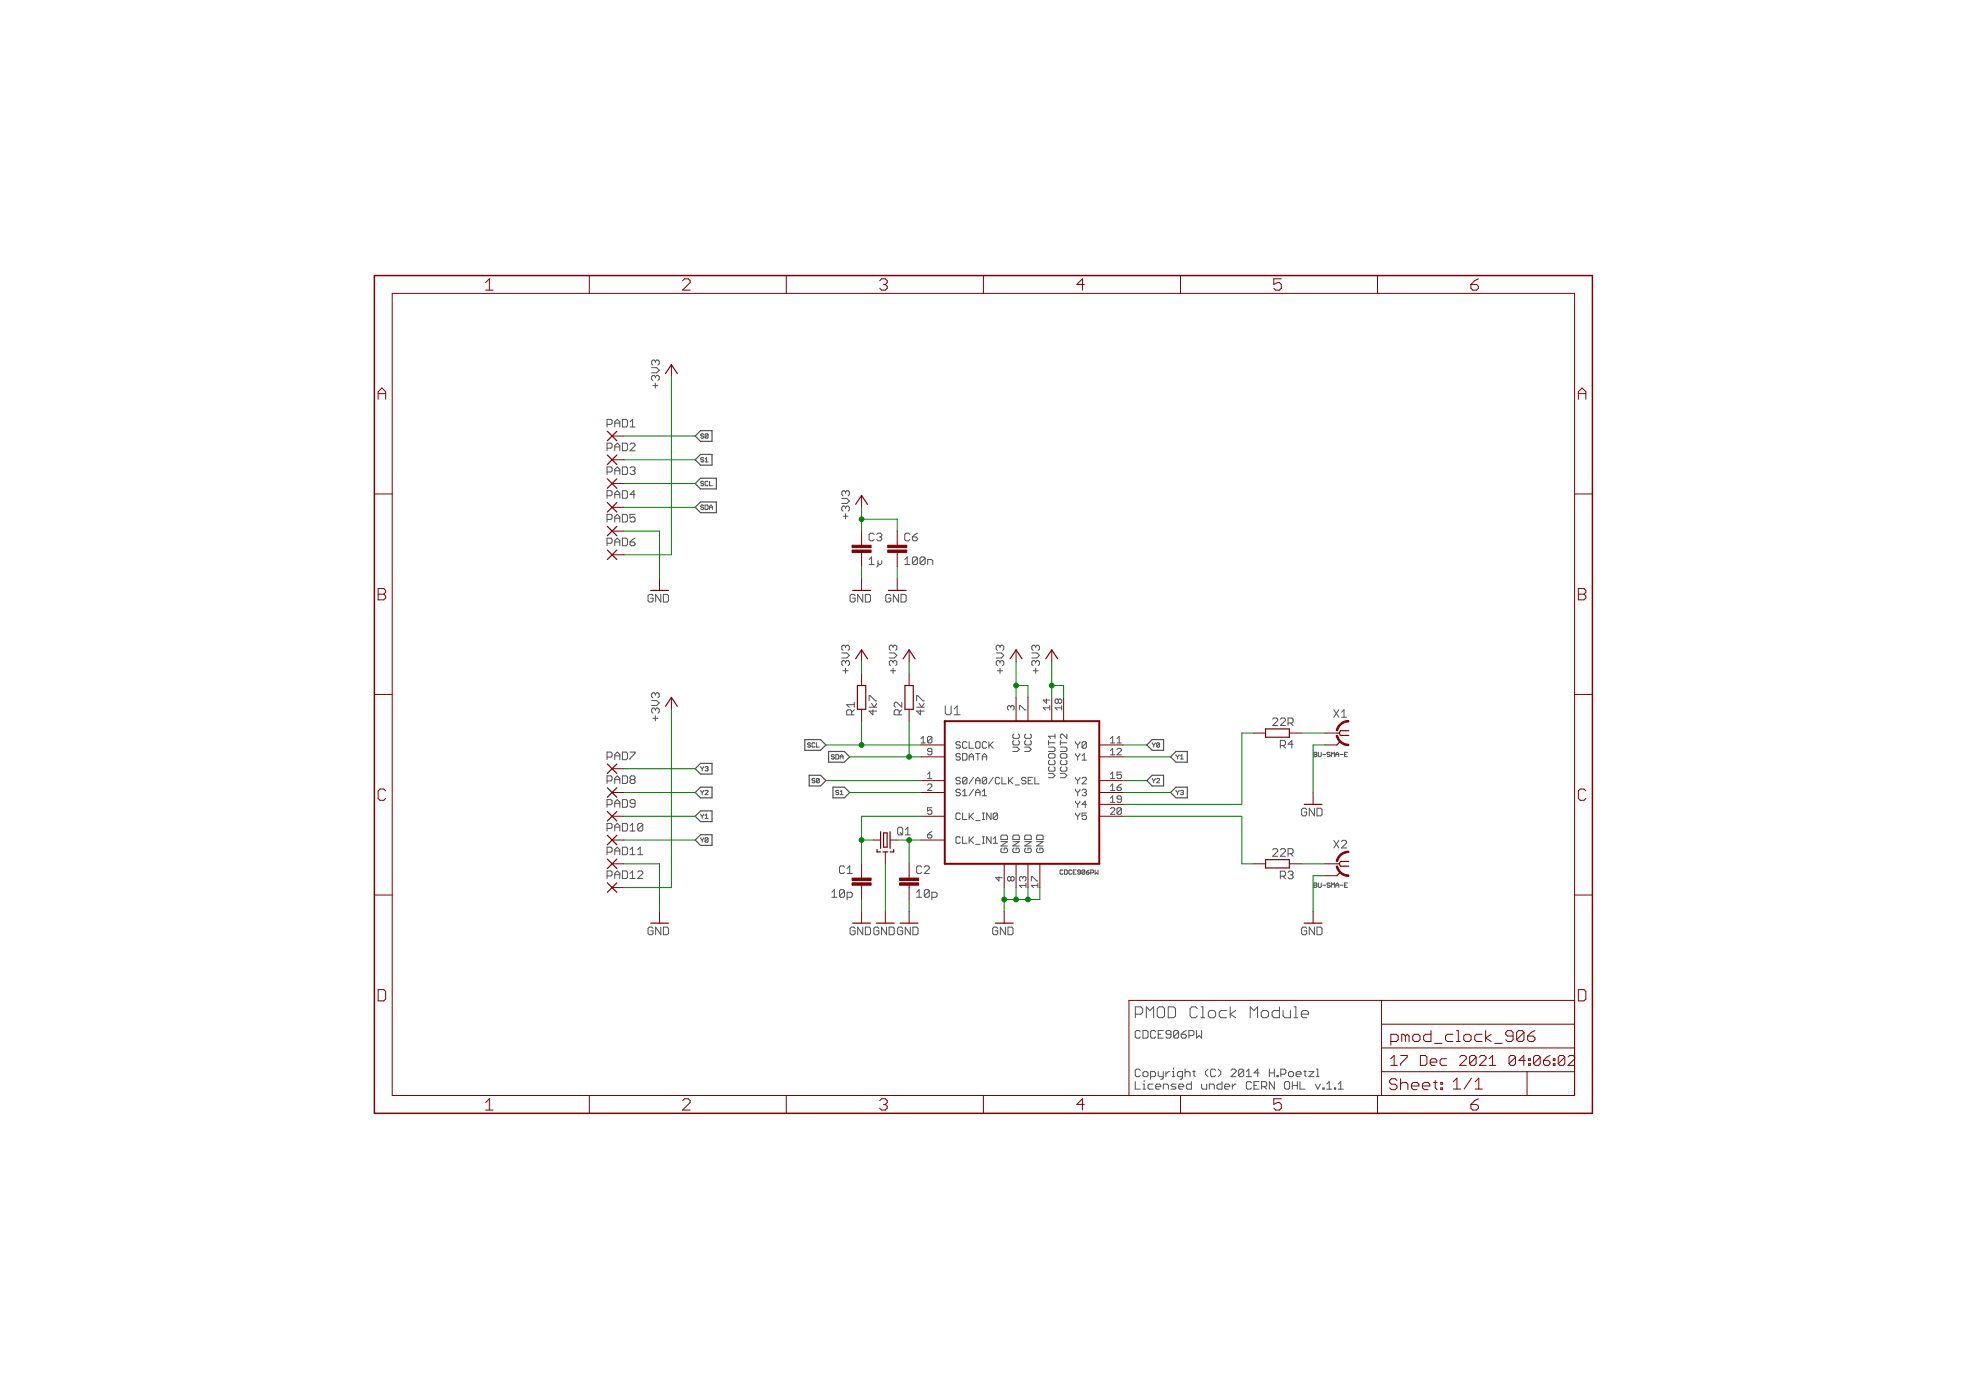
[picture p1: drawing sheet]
<svg xmlns="http://www.w3.org/2000/svg" width="420mm" height="297mm" viewBox="0 0 420 297" stroke-linecap="round" stroke-linejoin="round" font-family="sans-serif">
<g fill="none" stroke="#505050" stroke-width=".21">
<path d="M221.1 166.1v1.4h1M280.8 161.2h.5M281.3 160.8h-.5v.9h.5M280.8 189.2h.5M281.3 188.7h-.5v.9h.5M279.3 215.9l.4 .4v.4h-1.6M278.6 229h.6M278.9 228.7v1.1l.3 .3M279.7 229h1.1l-1.1 1.1M281.3 228.5h.3v1.6M283.5 231.7l.6-.6v1.6M283.5 232.7h1.1"/>
<path d="M285.2 232.5h.3v.2h-.3zM286 232.7h1.1M286 231.7l.5-.6v1.6"/>
</g>
<g fill="none" stroke="#505050" stroke-width=".25">
<path d="M149.7 97.1h2.5v2.3h-2.5l-1.1-1.1zM149.7 92h2.5v2.3h-2.5l-1.1-1.1zM148.6 108.4l1.1-1.1h3.4v2.3h-3.4zM149.7 102.2h3.4v2.3h-3.4l-1.1-1.2zM172 158.1h3.4l1.1 1.1-1.1 1.1h-3.4zM245.1 159.2l1.1-1.1h2.5v2.2h-2.5zM149.7 168.2h2.5v2.3h-2.5l-1.1-1.1zM149.7 163.1h2.5v2.3h-2.5l-1.1-1.1zM149.7 173.3h2.5v2.3h-2.5l-1.1-1.2zM149.7 178.4h2.5v2.3h-2.5l-1.1-1.2zM172.9 165.7h2.5l1.1 1.1-1.1 1.2h-2.5zM177.1 160.6h3.3l1.2 1.1-1.2 1.2h-3.3z"/>
<path d="M178 168.2h2.4l1.2 1.2-1.2 1.1h-2.4zM245.1 166.8l1.1-1.1h2.5v2.3h-2.5zM250.2 169.4l1.1-1.2h2.4v2.3h-2.4zM250.2 161.7l1.1-1.1h2.4v2.3h-2.4z"/>
</g>
<g fill="none" stroke="#800000" stroke-width=".25">
<path d="M142.2 79.8l1.3-1.9 1.3 1.9M129.8 92.2l2 2M129.8 97.2l2 2.1M131.8 92.2l-2 2M131.8 97.2l-2 2.1M129.8 102.3l2 2.1M129.8 107.4l2 2M129.8 112.5l2 2M129.8 117.5l2 2.1M131.8 102.3l-2 2.1M131.8 107.4l-2 2M131.8 112.5l-2 2"/>
<path d="M131.8 117.5l-2 2.1M182.9 107.8l1.2-1.9 1.3 1.9M142.2 150.9l1.3-1.9 1.3 1.9M182.9 140.8l1.2-1.9 1.3 1.9M183.2 146.5h1.8v5.1h-1.8zM193 140.8l1.3-1.9 1.3 1.9M193.4 146.5h1.8v5.1h-1.8zM215.9 140.8l1.2-1.9 1.3 1.9M223.5 140.8l1.3-1.9 1.2 1.9M270.5 155.8h5v1.7h-5zM286.5 158.4l-.8 .8M288.2 156.1h-1.7l-.3 .6 .3 .5h1.7"/>
<path d="M129.8 163.3l2 2M129.8 168.3l2 2.1M129.8 173.4l2 2.1M129.8 178.5l2 2M131.8 163.3l-2 2M131.8 168.3l-2 2.1M131.8 173.4l-2 2.1M131.8 178.5l-2 2M188.2 177.7v3.6M188.8 178h.8v3h-.8zM190.2 177.7v3.6M129.8 183.6l2 2"/>
<path d="M129.8 188.7l2 2M131.8 183.6l-2 2M131.8 188.7l-2 2M187.4 181.5v.6h.8M188.7 182.1h1M191 181.5v.6h-.8M270.5 183.7h5v1.8h-5zM286.5 186.4l-.8 .7M288.2 184.1h-1.7l-.3 .5 .3 .5h1.7"/>
</g>
<g fill="none" stroke="#800000" stroke-width=".21">
<path d="M125.9 58.9v3.8M168 58.9v3.8M210.2 58.9v3.8M252.3 58.9v3.8M294.4 58.9v3.8M83.8 62.7h252.7v171.4h-252.7zM143.5 77.9v2.6M130.8 93.2h2.5M130.8 98.3h2.5M80 105.6h3.8M130.8 103.3h2.5M130.8 108.4h2.5"/>
<path d="M130.8 113.5h2.5M130.8 118.6h2.5M184.1 105.9v2.5M184.1 113.5v3M184.1 118v3.1M191.7 113.5v3M191.7 118v3.1M336.5 105.6h3.8M140.9 123.6v2.6M184.1 123.6v2.6M184.1 138.9v2.5M191.7 123.6v2.6"/>
<path d="M194.3 138.9v2.5M217.1 138.9v2.5M224.8 138.9v2.5M80 148.4h3.8M143.5 149v2.6M184.1 144v2.5M184.1 151.6v2.5M194.3 144v2.5M194.3 151.6v2.5M196.8 159.2h5.1M217.1 149v5.1M219.7 149v5.1"/>
<path d="M224.8 149v5.1M227.3 149v5.1M234.9 159.2h5.1M267.9 156.7h2.6M275.5 156.7h2.6M283.2 156.7h3M283.2 159.2h2.5M336.5 148.4h3.8M130.8 164.3h2.5M130.8 169.4h2.5M130.8 174.4h2.5M130.8 179.5h2.5"/>
<path d="M186.7 179.5h1.5M190.2 179.5h1.5M196.8 169.4h5.1M196.8 174.4h5.1M196.8 179.5h5.1M196.8 166.8h5.1M196.8 161.7h5.1M234.9 169.4h5.1M234.9 174.4h5.1M234.9 166.8h5.1M234.9 161.7h5.1M234.9 171.9h5.1"/>
<path d="M280.6 169.4v2.5M80 191.3h3.8M130.8 184.6h2.5M130.8 189.7h2.5M140.9 194.8v2.5M184.1 184.6v3M184.1 189.2v3M184.1 194.8v2.5M189.2 182.1v2.5M189.2 194.8v2.5M194.3 184.6v3M194.3 189.2v3"/>
<path d="M194.3 194.8v2.5M214.6 184.6v5.1M214.6 194.8v2.5M217.1 184.6v5.1M219.7 184.6v5.1M222.2 184.6v5.1M267.9 184.6h2.6M275.5 184.6h2.6M280.6 194.8v2.5M283.2 184.6h3M283.2 187.1h2.5M336.5 191.3h3.8"/>
<path d="M295.2 213.8v20.3M295.2 218.9h41.3M336.5 213.8h-95.2v20.3M125.9 234.1v3.8M168 234.1v3.8M210.2 234.1v3.8M252.3 234.1v3.8M294.4 234.1v3.8M295.2 229h41.3M295.2 223.9h41.3M297.2 226.3l.7-.7v2.1M297.2 227.7h1.4"/>
<path d="M297.2 222.6h1.2l.4-.4v-.8l-.4-.4h-1.2v2.4M298.6 230.9l-.4-.4h-.8l-.4 .4v.4l.4 .4h.8l.4 .4v.4l-.4 .4h-.8l-.4-.4M299.3 230.5v2.4M299.3 231.7l.4-.4h.8l.4 .4v1.2M299.3 225.6h1.4v.3l-1.4 1.4v.4M300.4 221.4l-.4-.4h-.4v1.6M300.4 221.4v1.2M300.4 221.4l.4-.4 .3 .4v1.2M301.7 232.1h1.5v-.4l-.4-.4h-.8l-.3 .4v.8l.3 .4h.8M302.3 221h.8l.4 .4v.8l-.4 .4h-.8l-.4-.4v-.8zM303.6 225.6h1l.3 .3v1.4l-.3 .4h-1zM304 232.1h1.6v-.4l-.4-.4h-.8l-.4 .4v.8l.4 .4h.8"/>
<path d="M305.6 227h1.5v-.4l-.4-.3h-.7l-.4 .3v.7l.4 .4h.7M305.8 220.2v2.4h-1.1l-.5-.4v-.8l.5-.4h1.1M306.3 231.3h.8M306.6 223h1.6M306.7 230.9v1.6l.4 .4M307.9 231.3h.4v.4h-.4zM307.9 232.5h.4v.4h-.4zM309.2 226.3h-1.1l-.3 .3v.7l.3 .4h1.1M310.5 221h-1.2l-.4 .4v.8l.4 .4h1.2M310.6 231.2l.8-.8v2.3M310.6 232.7h1.5M311.3 222.6h.8"/>
<path d="M311.3 220.2h.4v2.4M312 225.9l.3-.3h.7l.4 .3v.4l-1.4 1.4h1.4M312.8 221.4l.4-.4h.8l.4 .4v.8l-.4 .4h-.8l-.4-.4zM314.5 230.4l-1.6 2.3M315.3 232.7h1.5M315.3 231.2l.7-.8v2.3M315.5 225.9v1.4l-.4 .4h-.7l-.3-.4M315.5 225.9l-.4-.3h-.7l-.3 .3v1.4M315.5 225.9l-1.4 1.4M316.2 225.9l.3-.3h.7l.4 .3v.4l-1.4 1.4h1.4M316.7 221h-1.1l-.4 .4v.8l.4 .4h1.1M317.5 220.2v2.4"/>
<path d="M318.3 227.7h1.4M318.3 226.3l.7-.7v2.1M318.7 221l-1.2 .8 1.2 .8M319.5 223h1.5M323.4 221.4h-1.2l-.4-.4v-.4l.4-.4h.8l.4 .4v1.6l-.4 .4h-.8l-.4-.4M323.9 225.9v1.4l-.4 .4h-.7l-.3-.4M323.9 225.9l-.4-.3h-.7l-.3 .3v1.4M323.9 225.9l-1.4 1.4M325.7 220.6v1.6l-.4 .4h-.8l-.4-.4M325.7 220.6l-.4-.4h-.8l-.4 .4v1.6M325.7 220.6l-1.6 1.6M326 226.6h-1.4l1-1v2.1"/>
<path d="M326.3 229v5.1M326.5 221.4h1.1l.4 .4v.4l-.4 .4h-.7l-.4-.4zM326.7 227.3h.3v.4h-.3zM326.7 226.3h.3v.3h-.3zM328 220.2l-.7 .4-.8 .8M329.2 225.9v1.4l-.4 .4h-.7l-.4-.4M329.2 225.9l-.4-.3h-.7l-.4 .3v1.4M329.2 225.9l-1.5 1.4M329.9 226.6h1l.4 .4v.3l-.4 .4h-.7l-.3-.4zM331.3 225.6l-.7 .3-.7 .7M332 227.3h.3v.4h-.3zM332 226.3h.3v.3h-.3z"/>
<path d="M334.4 225.9v1.4l-.3 .4h-.7l-.4-.4M334.4 225.9l-.3-.3h-.7l-.4 .3v1.4M334.4 225.9l-1.4 1.4M335.1 225.9l.4-.3h.7l.3 .3v.4l-1.4 1.4h1.4"/>
</g>
<g fill="#800000" stroke="#800000" stroke-width=".21">
<path d="M286.3 154.7a2.48 2.48 0 0 1 1.9-.7v.3a2.4 2.4 0 0 0-2.3 1.9l-.3-.1v-.2z" fill-rule="evenodd"/>
<path d="M285.6 157.2l.3-.1a2.4 2.4 0 0 0 2.3 1.9v.3a2.67 2.67 0 0 1-2.6-2.1z" fill-rule="evenodd"/>
<path d="M286.3 182.6l1.2-.6 .7-.1v.3a2.4 2.4 0 0 0-2.3 1.9l-.3-.1v-.2z" fill-rule="evenodd"/>
<path d="M285.6 185.1h.3a2.35 2.35 0 0 0 2.3 1.9v.3a2.67 2.67 0 0 1-2.6-2.2z" fill-rule="evenodd"/>
</g>
<g fill="#800000" stroke="#800000" stroke-width=".21">
<path d="M182.1 188.7h4.1v.5h-4.1z"/>
<path d="M182.1 187.6h4.1v.6h-4.1z"/>
<path d="M192.3 188.7h4v.5h-4z"/>
<path d="M192.3 187.6h4v.6h-4z"/>
<path d="M182.1 117.5h4.1v.5h-4.1z"/>
<path d="M182.1 116.5h4.1v.5h-4.1z"/>
<path d="M189.7 117.5h4.1v.5h-4.1z"/>
<path d="M189.7 116.5h4.1v.5h-4.1z"/>
</g>
<path d="M201.9 154.1h33v30.5h-33z" fill="none" stroke="#800000" stroke-width=".42"/>
<path d="M80 58.9h260.3v179h-260.3z" fill="none" stroke="#800000" stroke-width=".32"/>
<g fill="none" stroke="#008000" stroke-width=".21">
<path d="M133.3 98.3h15.3M133.3 93.2h15.3M143.5 80.5v38.1h-10.2M133.3 113.5h7.6v10.1M133.3 103.3h15.3M133.3 108.4h15.3M184.1 108.4v5.1M184.1 111h7.6v2.5M184.1 121.1v2.5M191.7 121.1v2.5M143.5 151.6v38.1h-10.2M176.5 159.2h20.3"/>
<path d="M184.1 141.4v2.6M184.1 154.1v5.1M194.3 141.4v2.6M194.3 154.1v7.6M217.1 146.5h2.6v2.5M217.1 141.4v7.6M224.8 141.4v7.6M224.8 146.5h2.5v2.5M240 159.2h5.1M267.9 156.7h-2.5v15.2h-25.4M278.1 156.7h5.1M283.2 159.2h-2.6v10.2"/>
<path d="M133.3 174.4h15.3M133.3 179.5h15.3M133.3 169.4h15.3M133.3 164.3h15.3M176.5 166.8h20.3M181.6 169.4h15.2M181.6 161.7h15.2M184.1 179.5h2.6M196.8 174.4h-12.7v10.2M196.8 179.5h-2.5v5.1M240 174.4h25.4v10.2h2.5M240 169.4h10.2"/>
<path d="M240 166.8h5.1M240 161.7h10.2M133.3 184.6h7.6v10.2M184.1 192.2v2.6M189.2 184.6v10.2M194.3 192.2v2.6M214.6 189.7v5.1M217.1 189.7v2.5M219.7 189.7v2.5M222.2 189.7v2.5h-7.6M278.1 184.6h5.1M283.2 187.1h-2.6v7.7"/>
</g>
<g fill="#008000" stroke="#008000" stroke-width=".21">
<circle cx="224.8" cy="146.5" r=".51"/>
<circle cx="184.1" cy="111" r=".51"/>
<circle cx="217.1" cy="146.5" r=".51"/>
<circle cx="214.6" cy="192.2" r=".51"/>
<circle cx="217.1" cy="192.2" r=".51"/>
<circle cx="219.7" cy="192.2" r=".51"/>
<circle cx="184.1" cy="179.5" r=".51"/>
<circle cx="194.3" cy="179.5" r=".51"/>
<circle cx="184.1" cy="159.2" r=".51"/>
<circle cx="194.3" cy="161.7" r=".51"/>
</g>
<g font-size="3.7" fill="#800000">
<text x="103.7" y="62.1">1</text>
<text x="145.8" y="62.1">2</text>
<text x="187.9" y="62.1">3</text>
<text x="230.1" y="62.1">4</text>
<text x="272.2" y="62.1">5</text>
<text x="314.3" y="62.1">6</text>
<text x="80.7" y="85.4">A</text>
<text x="337.2" y="85.4">A</text>
<text x="80.7" y="128.3">B</text>
<text x="337.2" y="128.3">B</text>
<text x="80.6" y="171.1">C</text>
<text x="337.1" y="171.1">C</text>
<text x="80.5" y="214">D</text>
<text x="337" y="214">D</text>
<text x="103.7" y="237.3">1</text>
<text x="145.8" y="237.3">2</text>
<text x="187.9" y="237.3">3</text>
<text x="230.1" y="237.3">4</text>
<text x="272.2" y="237.3">5</text>
<text x="314.3" y="237.3">6</text>
</g>
<text font-size="3.6" fill="#505050" x="242.5" y="217.6">PMOD Clock Module</text>
<text font-size="2.9" fill="#505050" x="201.9" y="152.8">U1</text>
<g font-size="2.5" fill="#505050">
<text x="141" y="83" transform="rotate(-90 141 83)">+3V3</text>
<text x="129.7" y="91.3">PAD1</text>
<text x="129.7" y="96.4">PAD2</text>
<text x="129.7" y="101.5">PAD3</text>
<text x="129.7" y="106.6">PAD4</text>
<text x="129.7" y="111.6">PAD5</text>
<text x="181.6" y="110.9" transform="rotate(-90 181.6 110.9)">+3V3</text>
<text x="129.7" y="116.7">PAD6</text>
<text x="185.7" y="115.6">C3</text>
<text x="193.3" y="115.6">C6</text>
<text x="185.7" y="120.7">1µ</text>
<text x="193.3" y="120.7">100n</text>
<text x="181.6" y="144" transform="rotate(-90 181.6 144)">+3V3</text>
<text x="191.8" y="144" transform="rotate(-90 191.8 144)">+3V3</text>
<text x="214.6" y="144" transform="rotate(-90 214.6 144)">+3V3</text>
<text x="222.2" y="144" transform="rotate(-90 222.2 144)">+3V3</text>
<text x="141" y="154.1" transform="rotate(-90 141 154.1)">+3V3</text>
<text x="182.6" y="152.8" transform="rotate(-90 182.6 152.8)">R1</text>
<text x="187.4" y="152.8" transform="rotate(-90 187.4 152.8)">4k7</text>
<text x="192.8" y="152.8" transform="rotate(-90 192.8 152.8)">R2</text>
<text x="197.6" y="152.8" transform="rotate(-90 197.6 152.8)">4k7</text>
<text x="271.9" y="155.1">22R</text>
<text x="285" y="153.4">X1</text>
<text x="273.5" y="159.9">R4</text>
<text x="129.7" y="162.4">PAD7</text>
<text x="129.7" y="167.5">PAD8</text>
<text x="129.7" y="172.6">PAD9</text>
<text x="129.7" y="177.7">PAD10</text>
<text x="129.7" y="182.7">PAD11</text>
<text x="271.9" y="183.1">22R</text>
<text x="285" y="181.3">X2</text>
<text x="129.7" y="187.8">PAD12</text>
<text x="177.8" y="191.8">10p</text>
<text x="179.3" y="186.7">C1</text>
<text x="195.8" y="191.8">10p</text>
<text x="195.8" y="186.7">C2</text>
<text x="273.5" y="187.9">R3</text>
<text x="242.5" y="221.9">CDCE906PW</text>
<text x="242.5" y="230.2">Copyright (C) 2014 H.Poetzl</text>
<text x="242.5" y="232.8">Licensed under CERN OHL v.1.1</text>
</g>
<g font-size="2.5" fill="#800000">
<text x="138.4" y="128.7">GND</text>
<text x="181.6" y="128.7">GND</text>
<text x="189.2" y="128.7">GND</text>
<text x="278.1" y="174.4">GND</text>
<text x="138.4" y="199.8">GND</text>
<text x="181.6" y="199.8">GNDGNDGND</text>
<text x="212.1" y="199.8">GND</text>
<text x="278.1" y="199.8">GND</text>
</g>
<text font-size="2.5" fill="#008000" x="191.8" y="178.5">Q1</text>
<g font-size="2.1" fill="#505050">
<text x="216.8" y="151.8" transform="rotate(-90 216.8 151.8)">3</text>
<text x="219.3" y="151.8" transform="rotate(-90 219.3 151.8)">7</text>
<text x="224.4" y="151.8" transform="rotate(-90 224.4 151.8)">14</text>
<text x="226.9" y="151.8" transform="rotate(-90 226.9 151.8)">18</text>
<text x="196.9" y="158.8">10</text>
<text x="198.2" y="161.4">9</text>
<text x="204.2" y="160">SCLOCK</text>
<text x="217.9" y="160.9" transform="rotate(-90 217.9 160.9)">VCC</text>
<text x="220.4" y="160.9" transform="rotate(-90 220.4 160.9)">VCC</text>
<text x="229.9" y="160">Y0</text>
<text x="237.3" y="158.8">11</text>
<text x="237.3" y="161.4">12</text>
<text x="198.2" y="166.5">1</text>
<text x="204.2" y="167.6">S0/A0/CLK_SEL</text>
<text x="204.2" y="162.5">SDATA</text>
<text x="225.5" y="166.8" transform="rotate(-90 225.5 166.8)">VCCOUT1</text>
<text x="228.1" y="166.8" transform="rotate(-90 228.1 166.8)">VCCOUT2</text>
<text x="229.9" y="162.5">Y1</text>
<text x="229.9" y="167.6">Y2</text>
<text x="237.3" y="166.5">15</text>
<text x="198.2" y="169">2</text>
<text x="204.2" y="170.1">S1/A1</text>
<text x="229.9" y="170.1">Y3</text>
<text x="229.9" y="172.7">Y4</text>
<text x="237.3" y="169">16</text>
<text x="237.3" y="171.5">19</text>
<text x="198.2" y="174.1">5</text>
<text x="198.2" y="179.2">6</text>
<text x="204.2" y="175.2">CLK_IN0</text>
<text x="229.9" y="175.2">Y5</text>
<text x="237.3" y="174.1">20</text>
<text x="204.2" y="180.3">CLK_IN1</text>
<text x="215.4" y="182.3" transform="rotate(-90 215.4 182.3)">GND</text>
<text x="217.9" y="182.3" transform="rotate(-90 217.9 182.3)">GND</text>
<text x="220.4" y="182.3" transform="rotate(-90 220.4 182.3)">GND</text>
<text x="223" y="182.3" transform="rotate(-90 223 182.3)">GND</text>
<text x="214.3" y="188.3" transform="rotate(-90 214.3 188.3)">4</text>
<text x="216.8" y="188.3" transform="rotate(-90 216.8 188.3)">8</text>
<text x="219.3" y="189.6" transform="rotate(-90 219.3 189.6)">13</text>
<text x="221.9" y="189.6" transform="rotate(-90 221.9 189.6)">17</text>
</g>
<g font-size="1.4" fill="#505050">
<text x="149.7" y="93.7">S0</text>
<text x="149.7" y="98.8">S1</text>
<text x="149.7" y="103.8">SCL</text>
<text x="149.7" y="108.9">SDA</text>
<text x="172.7" y="159.7">SCL</text>
<text x="246.2" y="159.7">Y0</text>
<text x="281.2" y="161.7">BU-SMA-E</text>
<text x="149.7" y="164.8">Y3</text>
<text x="173.5" y="167.3">S0</text>
<text x="177.5" y="162.2">SDA</text>
<text x="246.2" y="167.3">Y2</text>
<text x="251.3" y="162.2">Y1</text>
<text x="149.7" y="169.9">Y2</text>
<text x="178.6" y="169.9">S1</text>
<text x="251.3" y="169.9">Y3</text>
<text x="149.7" y="174.9">Y1</text>
<text x="149.7" y="180">Y0</text>
<text x="226" y="186.9">CDCE906PW</text>
<text x="281.2" y="189.7">BU-SMA-E</text>
</g>
</svg>
